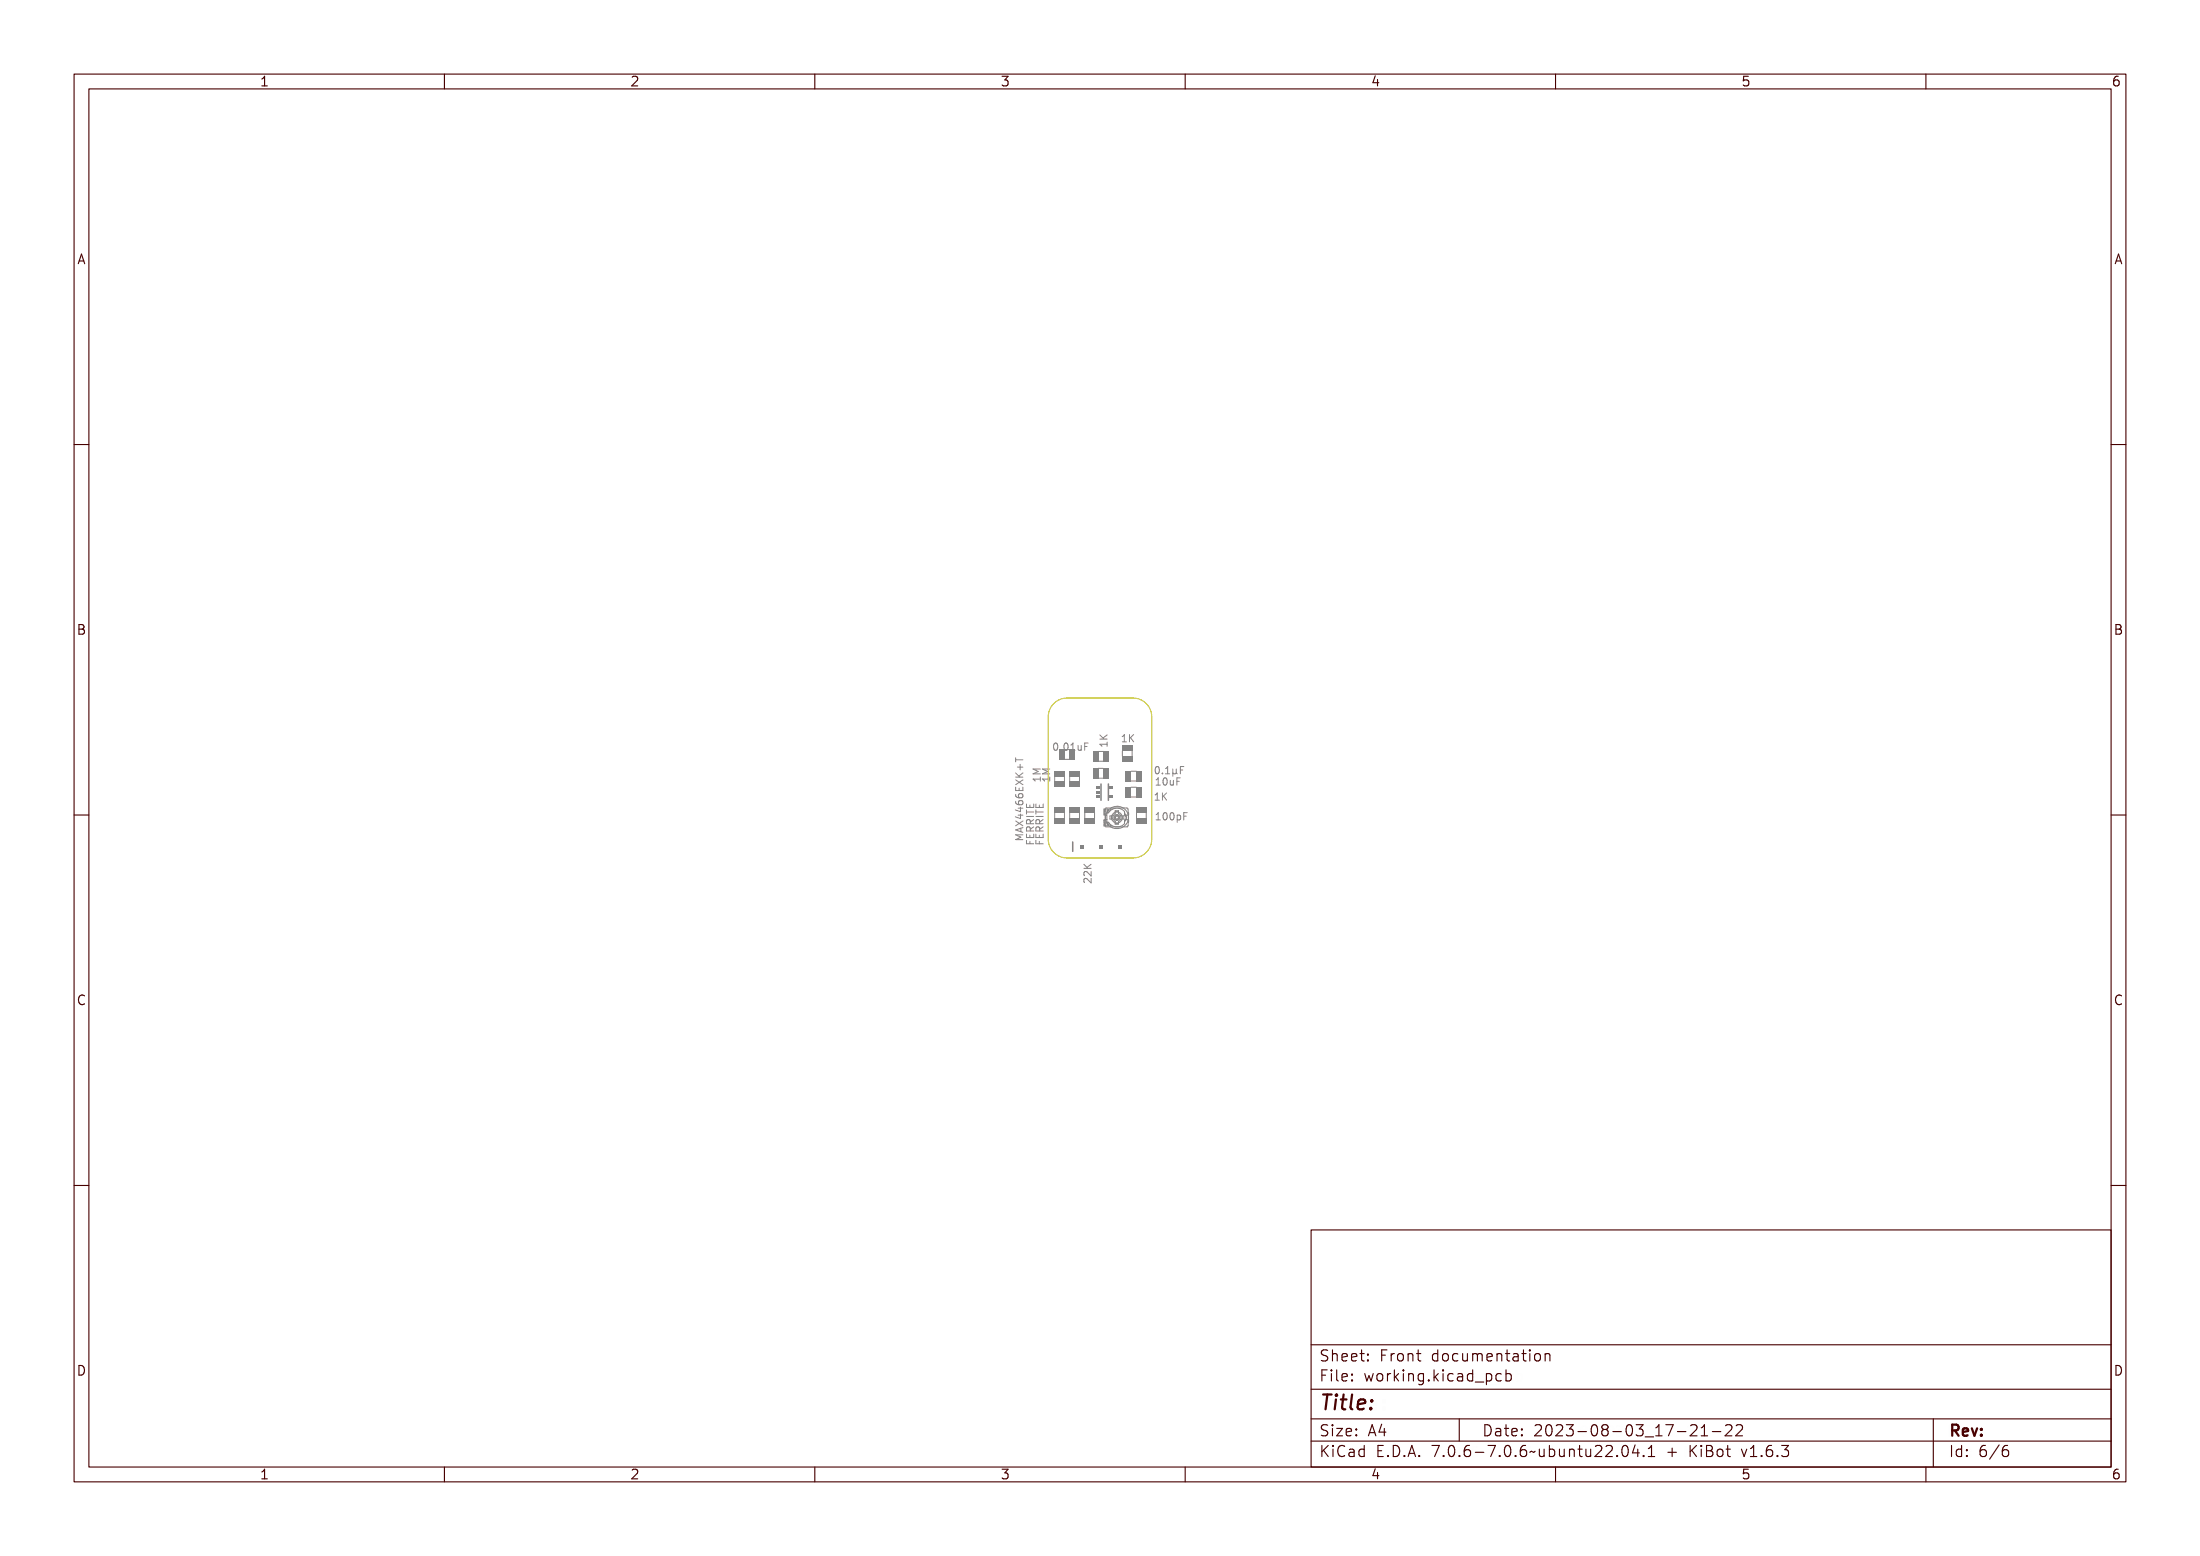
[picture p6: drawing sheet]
<svg xmlns="http://www.w3.org/2000/svg" width="297mm" height="210mm" viewBox="0 0 297 210" stroke-linecap="round" stroke-linejoin="round" font-family="sans-serif">
<g fill="none" stroke="#848484" stroke-width=".14">
<path d="M137.2 110.8h.9v.2h-.8l.5 .1v.1l-.5 .2h.8v.1h-.9v-.2l.5-.1-.5-.2zM137.2 110.3l.9-.3v.2h-.2v.4h.2v.2l-.9-.3zM137.2 109.2l.4 .3 .5-.3v.2l-.4 .2 .4 .3v.1l-.5-.3-.4 .2v-.1l.3-.2-.3-.2zM137.2 108.6h.6v-.1h.1v.1h.2v.2h-.2v.4h-.1l-.6-.4zM137.2 107.8h.6v-.1h.1v.1h.2v.2h-.2v.4h-.1l-.6-.4zM137.2 105.4h.1v.4h.3v-.4h.1v.4h.3v-.4h.1v.6h-.9zM137.2 104.5l.4 .3 .5-.3v.2l-.4 .2 .4 .2v.2l-.5-.3-.4 .2v-.1l.3-.2-.3-.2zM137.2 103.7l.4 .4 .5-.4v.2l-.4 .3 .1 .1h.3v.1h-.9v-.1h.4l-.4-.4zM137.2 102.2h.1v.3h.8v.1h-.8v.3h-.1zM137.2 107h.1a.28 .28 0 0 0 0 .3 .28 .28 0 0 0 .3 .1 .32 .32 0 0 1 .1-.4 .32 .32 0 0 1 .5 .1 .32 .32 0 0 1-.3 .4 .46 .46 0 0 1-.5 .1 .46 .46 0 0 1-.2-.5zM137.2 106.2h.1a.28 .28 0 0 0 0 .4 .28 .28 0 0 0 .3 .1 .32 .32 0 0 1 .1-.5 .32 .32 0 0 1 .5 .2 .32 .32 0 0 1-.3 .4 .46 .46 0 0 1-.5 0 .46 .46 0 0 1-.2-.5zM137.3 110.4l.5-.1v.2z"/>
<path d="M137.3 108.8h.5v.2zM137.3 108h.5v.3zM137.4 103.3h.3v-.3h.1v.3h.3v.1h-.3v.3h-.1v-.3h-.3zM137.8 111.8v.5M138.1 112.7h-1l.7 .3-.7 .3h1M138.1 111.7l-1 .3 1 .3M138.6 113.1h.1v.4h.3v-.4h.1v.4h.5v.2h-1zM138.6 112.3h.1v.5h.3v-.5h.1v.5h.4v-.5h.1v.6h-1zM138.6 110h.1v.2h.8v-.2h.1v.5h-.1v-.2h-.8v.2h-.1zM138.6 109.1h.1v.3h.9v.1h-.9v.3h-.1zM138.6 108.4h.1v.4h.3v-.4h.1v.4h.4v-.4h.1v.6h-1zM138.7 111.6h.3l.1 .1 .5-.3v.2l-.3 .1-.1 .2v.1h.4v.1h-1z"/>
<path d="M138.7 110.9l.3-.1 .1 .2 .5-.3v.1l-.3 .2-.1 .1v.1h.4v.2h-1zM138.8 111.7h.2l.1 .3h-.4zM138.8 111h.2l.1 .2h-.4zM139.9 113.1h.1v.4h.3v-.4h.1v.4h.5v.2h-1zM139.9 112.3h.1v.5h.3v-.5h.1v.5h.4v-.5h.1v.6h-1zM139.9 110h.1v.2h.8v-.2h.1v.5h-.1v-.2h-.8v.2h-.1zM139.9 109.1h.1v.3h.9v.1h-.9v.3h-.1zM139.9 108.4h.1v.4h.3v-.4h.1v.4h.4v-.4h.1v.6h-1zM140 111.6h.3l.1 .1 .5-.3v.2l-.4 .1v.2v.1h.4v.1h-1zM140 110.9l.3-.1 .1 .2 .5-.3v.1l-.4 .3v.1h.4v.2h-1zM140.1 111.7h.2l.1 .3h-.4zM140.1 111h.2l.1 .2h-.4z"/>
<path d="M142.2 100.5a.28 .28 0 0 1 .3-.2 .28 .28 0 0 1 .2 .3v.2a.38 .38 0 0 1-.3 .5 .56 .56 0 0 1-.2-.8zM142.3 100.5l.1-.1a.51 .51 0 0 1 0 .8l-.1-.2zM143.1 101.1h.2v.2h-.2zM143.8 100.5a.28 .28 0 0 1 .3-.2 .28 .28 0 0 1 .2 .3v.2a.38 .38 0 0 1-.3 .5 .56 .56 0 0 1-.2-.8zM143.9 100.5l.1-.1a.51 .51 0 0 1 0 .8l-.2-.2zM144.5 100.4l.4-.1v.9h.2v.1h-.5v-.1h.2v-.7h-.3zM145.3 100.6h.1v.5l.1 .1 .2-.1v-.5h.1v.7h-.1v-.1a.23 .23 0 0 1-.3 .1 .23 .23 0 0 1-.1-.3zM146.1 100.3h.6v.2h-.5v.2h.4v.1h-.4v.5h-.1zM146.4 116.4l.4 .4 .5-.4v.2l-.4 .3 .1 .1h.3v.1h-.9v-.1h.4l-.4-.4zM146.4 118.2a.59 .59 0 0 1 .8 .4v-.5h.1v.6l-.3-.2a.27 .27 0 0 0-.3-.2 .27 .27 0 0 0-.2 .2l.1 .2h-.2v-.1zM146.4 117.4a.6 .6 0 0 1 .8 .4v-.5h.1v.6l-.3-.2a.27 .27 0 0 0-.3-.2 .27 .27 0 0 0-.2 .2l.1 .2h-.2v-.1zM147.3 118.6v.6l-.6-.6"/>
<path d="M155.9 103.6a.28 .28 0 0 1 .3-.1 .28 .28 0 0 1 .2 .3v.2a.38 .38 0 0 1-.3 .5 .56 .56 0 0 1-.2-.9zM156 105.1l.4-.1v.9h.2v.1h-.6v-.1h.2v-.7h-.2zM156 109.8l.4-.1v.9h.2v.1h-.6v-.1h.2v-.7h-.2zM156.1 103.6a.51 .51 0 0 1 0 .8l-.1-.2zM156.8 105.2a.28 .28 0 0 1 .3-.2 .28 .28 0 0 1 .2 .3l.1 .2a.38 .38 0 0 1-.4 .5 .56 .56 0 0 1-.2-.8zM156.8 109.9a.28 .28 0 0 1 .3-.2 .28 .28 0 0 1 .2 .3l.1 .2a.38 .38 0 0 1-.4 .5 .56 .56 0 0 1-.2-.8zM156.8 104.3h.2v.2h-.2zM157 105.2v-.1a.51 .51 0 0 1 0 .8l-.1-.2zM157 109.9v-.1a.51 .51 0 0 1 0 .8l-.1-.2zM157.5 103.6l.3-.1v.9h.2v.1h-.5v-.1h.2v-.8l-.2 .1zM157.6 105.3h.1v.5l.1 .1 .2-.1v-.5h.1v.7h-.1v-.1a.23 .23 0 0 1-.3 .1 .23 .23 0 0 1-.1-.3zM157.6 109.9a.28 .28 0 0 1 .3-.2 .28 .28 0 0 1 .2 .3v.2a.38 .38 0 0 1-.3 .5 .57 .57 0 0 1-.2-.8z"/>
<path d="M157.8 109.9v-.1a.51 .51 0 0 1 0 .8l-.1-.2zM158.2 103.8h.1v.5l.2 .1 .1-.1v-.5h.2v.5l.1 .1-.1 .1-.1-.1-.2 .1-.2-.1v.4h-.1zM158.3 110h.2v.1v-.1a.34 .34 0 0 1 .5 .4 .34 .34 0 0 1-.5 .2v.4h-.2zM158.4 105h.5v.2h-.4v.2h.4v.1h-.4v.5h-.1zM158.5 110.1h.1a.26 .26 0 0 1 .2 .2 .26 .26 0 0 1-.2 .3l-.1-.1zM159 103.5h.6v.1h-.4v.3h.3v.1h-.3v.5h-.2zM159.2 109.7h.5v.2h-.4v.2h.4v.1h-.4v.5h-.1zM159.8 109.7h.5"/>
<circle cx="137.8" cy="106.4" r=".21"/>
<circle cx="137.8" cy="107.2" r=".21"/>
<circle cx="142.4" cy="100.8" r=".09"/>
<circle cx="144" cy="100.8" r=".09"/>
<circle cx="156.1" cy="104" r=".09"/>
<circle cx="157" cy="110.2" r=".09"/>
<circle cx="157" cy="105.5" r=".09"/>
<circle cx="157.8" cy="110.2" r=".09"/>
</g>
<path d="M148.6 105.8v2.2M149.6 105.8v2.2" fill="none" stroke="#848484" stroke-width=".2"/>
<g fill="#848484">
<path d="M149.7 106.1h.5v.3h-.5z" fill-rule="evenodd"/>
<path d="M148 106.1h.5v.3h-.5z" fill-rule="evenodd"/>
<path d="M148 106.8h.5v.3h-.5z" fill-rule="evenodd"/>
<path d="M149.7 107.4h.5v.3h-.5z" fill-rule="evenodd"/>
<path d="M148 107.4h.5v.3h-.5z" fill-rule="evenodd"/>
</g>
<path d="M144.8 113.6v1.3" fill="none" stroke="#848484" stroke-width=".2"/>
<g fill="#848484">
<path d="M145.8 114h.5v.5h-.5z" fill-rule="evenodd"/>
<path d="M148.4 114h.5v.5h-.5z" fill-rule="evenodd"/>
<path d="M150.9 114h.5v.5h-.5z" fill-rule="evenodd"/>
</g>
<path d="M152.7 105.4h.8M152.7 104.1h.7" fill="none" stroke="#848484" stroke-width=".14"/>
<g fill="#848484">
<path d="M153.4 104h.8v1.5h-.8z" fill-rule="evenodd"/>
<path d="M152 104h.7v1.5h-.7z" fill-rule="evenodd"/>
</g>
<path d="M143.7 102.5h.7" fill="none" stroke="#848484" stroke-width=".14"/>
<g fill="#848484">
<path d="M144.4 101.1h.7v1.5h-.7z" fill-rule="evenodd"/>
<path d="M143 101.1h.7v1.5h-.7z" fill-rule="evenodd"/>
</g>
<path d="M152.7 107.6h.8M152.7 106.2h.7" fill="none" stroke="#848484" stroke-width=".14"/>
<g fill="#848484">
<path d="M153.4 106.2h.8v1.4h-.8z" fill-rule="evenodd"/>
<path d="M152 106.2h.7v1.4h-.7z" fill-rule="evenodd"/>
</g>
<path d="M142.4 104.8v.7M143.7 104.8v.7" fill="none" stroke="#848484" stroke-width=".14"/>
<g fill="#848484">
<path d="M142.3 104h1.5v.8h-1.5z" fill-rule="evenodd"/>
<path d="M142.3 105.5h1.5v.7h-1.5z" fill-rule="evenodd"/>
</g>
<path d="M144.4 109.7v.8M145.7 109.7v.7" fill="none" stroke="#848484" stroke-width=".14"/>
<g fill="#848484">
<path d="M144.3 110.4h1.5v.8h-1.5z" fill-rule="evenodd"/>
<path d="M144.3 109h1.5v.7h-1.5z" fill-rule="evenodd"/>
</g>
<path d="M151.5 101.3v.8M152.8 101.3v.8" fill="none" stroke="#848484" stroke-width=".14"/>
<g fill="#848484">
<path d="M151.5 100.6h1.4v.8h-1.4z" fill-rule="evenodd"/>
<path d="M151.5 102.1h1.4v.7h-1.4z" fill-rule="evenodd"/>
</g>
<path d="M148.2 105h.8M148.2 103.7h.8" fill="none" stroke="#848484" stroke-width=".14"/>
<g fill="#848484">
<path d="M149 103.6h.7v1.5h-.7z" fill-rule="evenodd"/>
<path d="M147.5 103.6h.8v1.5h-.8z" fill-rule="evenodd"/>
</g>
<path d="M142.4 109.7v.8M143.7 109.7v.8" fill="none" stroke="#848484" stroke-width=".14"/>
<g fill="#848484">
<path d="M142.3 109h1.5v.7h-1.5z" fill-rule="evenodd"/>
<path d="M142.3 110.4h1.5v.8h-1.5z" fill-rule="evenodd"/>
</g>
<g fill="none" stroke="#848484" stroke-width=".14">
<path d="M144.4 104.8v.7M145.7 104.8v.7M149 110.8h.2M149 111.3h.2M149.1 109.3h.1M149.1 109.8h.1M149.1 109.9h.1M149.1 111h.1M149.1 109.3v.3M149.1 111v.3M149.2 110h-.2v-.8h.3v-.2h2.9l.1 .2v.8M149.2 109.8v.2"/>
<path d="M149.2 110.7v.1h-.2M149.2 110.7h-.2v.8h.2M149.2 110v.7M149.2 109.2v.4h-.2M149.2 111v.5M149.4 109.7h.2a1.38 1.38 0 0 1 2.2-.2v.5a.36 .36 0 0 1 .2 .3 .36 .36 0 0 1-.2 .4v.5a1.38 1.38 0 0 1-2.2-.2h-.2zM149.4 110.6l-.2 .1v.7l.1 .1h.3l-.1-.3v-.2M149.5 109.4h.2v.2M149.5 109.6v-.2l.1-.2h-.3l-.1 .1v.7h.2M149.5 111v.2l.2-.2M149.7 109.6l-.2-.1v.2M149.7 111.1v.1h-.2"/>
<path d="M149.9 111.3v.2h.3M150.2 109.2h-.3v.2M150.3 110.1h-.5v.4h.5M150.5 109.4h.5v.4a.57 .57 0 0 1 .4 .5 .57 .57 0 0 1-.4 .6v.3h-.5v-.3a.57 .57 0 0 1-.3-.6 .57 .57 0 0 1 .3-.5zM150.6 109.5h.4M150.6 111.2h.4M151.3 110.1h.4v.4h-.4M151.8 109.7v.1M151.8 110.8l.2-.2-.2 .3M151.8 109.7l.2 .4-.2-.2M152.3 110.6v.9l-.1 .1h-2.9l-.1-.1M152.3 109.7l.1 .3h-.3v.6h.3l-.1 .4"/>
<circle cx="150.8" cy="110.3" r=".31"/>
<circle cx="150.8" cy="110.3" r=".74"/>
<circle cx="150.8" cy="110.3" r=".4"/>
<circle cx="150.8" cy="110.3" r=".2"/>
<circle cx="150.8" cy="110.3" r="1.54"/>
</g>
<g fill="#848484">
<path d="M144.3 105.5h1.5v.7h-1.5z" fill-rule="evenodd"/>
<path d="M144.3 104h1.5v.8h-1.5z" fill-rule="evenodd"/>
</g>
<path d="M146.4 109.7v.8M147.8 109.7v.8" fill="none" stroke="#848484" stroke-width=".14"/>
<g fill="#848484">
<path d="M146.4 109h1.4v.7h-1.4z" fill-rule="evenodd"/>
<path d="M146.4 110.4h1.4v.8h-1.4z" fill-rule="evenodd"/>
</g>
<path d="M148.2 101.4h.8M148.3 102.7h.7" fill="none" stroke="#848484" stroke-width=".14"/>
<g fill="#848484">
<path d="M147.5 101.4h.8v1.4h-.8z" fill-rule="evenodd"/>
<path d="M149 101.4h.7v1.4h-.7z" fill-rule="evenodd"/>
</g>
<path d="M153.4 109.7v.8M154.7 109.7v.7" fill="none" stroke="#848484" stroke-width=".14"/>
<g fill="#848484">
<path d="M153.4 110.4h1.4v.8h-1.4z" fill-rule="evenodd"/>
<path d="M153.4 109h1.4v.7h-1.4z" fill-rule="evenodd"/>
</g>
<path d="M142.5 94.8l1-.5 .6-.1h8.8a2.54 2.54 0 0 1 2.6 2.5v16.6a2.54 2.54 0 0 1-2.6 2.5h-8.8a2.54 2.54 0 0 1-2.6-2.5v-16.6a2.54 2.54 0 0 1 1-1.9z" fill="none" stroke="#c2c200" stroke-width=".14"/>
<g fill="none" stroke="#480000" stroke-width=".15">
<path d="M10 10h277v190h-277zM12 12h273v186h-273zM60 10v2M110 10v2M160 10v2M210 10v2M260 10v2M10 60h2M285 60h2M10 110h2M285 110h2M10 160h2"/>
<path d="M285 160h2M177 166h108v32h-108zM60 198v2M110 198v2M160 198v2M177 181.5h108M177 187.5h108M177 191.5h108M177 194.5h108M178.1 195.2h.2v.6l.6-.6h.3l-.6 .6 .6 .8h-.2l-.5-.7-.2 .2v.5h-.2zM178.2 185h.9v.2h-.7v.4h.6v.2h-.6v.7h-.2zM178.3 182.4l.5-.1h.2v.2a.34 .34 0 0 0-.4-.1 .34 .34 0 0 0-.2 .4 .62 .62 0 0 1 .6 .7 .71 .71 0 0 1-.8 .2v-.2a.4 .4 0 0 0 .4 .1 .4 .4 0 0 0 .3-.3l-.4-.2a.4 .4 0 0 1-.3-.3 .4 .4 0 0 1 .1-.4z"/>
<path d="M178.3 192.5l.5-.1h.2v.2a.34 .34 0 0 0-.4-.1 .34 .34 0 0 0-.2 .4 .62 .62 0 0 1 .6 .7 .71 .71 0 0 1-.8 .2v-.2a.4 .4 0 0 0 .4 .1 .4 .4 0 0 0 .3-.3l-.4-.2a.4 .4 0 0 1-.3-.3 .4 .4 0 0 1 .1-.4zM179.4 182.2h.2v.6a.35 .35 0 0 1 .4-.1 .35 .35 0 0 1 .2 .4v.6h-.2v-.8l-.2-.1a.28 .28 0 0 0-.2 .3v.6h-.2zM179.5 185.4h.4v.9h.4v.2h-.9v-.2h.3v-.8h-.2zM179.5 192.8h.4v.9h.4v.1h-.9v-.1h.3v-.8h-.2zM179.5 195.6h.4v.9h.4v.1h-.9v-.1h.3v-.8h-.2zM179.7 184.9h.2v.3h-.2zM179.7 192.3h.2v.3h-.2zM179.7 195.1h.2v.3h-.2zM180.6 184.9h.4v1.3l.1 .1h.3v.2a.4 .4 0 0 1-.5-.4v-1h-.3zM180.6 192.8h.8v.1l-.6 .8h.6v.1h-.8v-.1l.6-.8h-.6zM180.7 182.8a.49 .49 0 0 1 .6-.1 .49 .49 0 0 1 .2 .5h-.8a.42 .42 0 0 0 .3 .4 .42 .42 0 0 0 .4-.1v.2a.6 .6 0 0 1-.8-.1 .6 .6 0 0 1 .1-.8zM180.7 195.4l.3-.2h.2h.3v.2a.43 .43 0 0 0-.6 0 .43 .43 0 0 0-.2 .5 .43 .43 0 0 0 .2 .5 .43 .43 0 0 0 .6 0v.2a.62 .62 0 0 1-.7 0 .62 .62 0 0 1-.3-.7z"/>
<path d="M180.8 182.9l.2-.1a.27 .27 0 0 1 .3 .3h-.6zM181.8 195.6a.5 .5 0 0 1 .6-.1 .5 .5 0 0 1 .2 .5v.6h-.1v-.1a.38 .38 0 0 1-.5 .2 .38 .38 0 0 1-.2-.5 .38 .38 0 0 1 .4-.2h.3a.35 .35 0 0 0-.3-.4 .35 .35 0 0 0-.4 .2zM181.9 182.8a.49 .49 0 0 1 .6-.1 .49 .49 0 0 1 .2 .5h-.8a.42 .42 0 0 0 .3 .4 .42 .42 0 0 0 .5-.1v.2a.6 .6 0 0 1-.9-.1 .6 .6 0 0 1 .1-.8zM181.9 185.5a.49 .49 0 0 1 .6-.1 .49 .49 0 0 1 .2 .5h-.8a.42 .42 0 0 0 .3 .4 .42 .42 0 0 0 .5-.1v.2a.6 .6 0 0 1-.9-.1 .6 .6 0 0 1 .1-.8zM181.9 192.9a.49 .49 0 0 1 .6-.1 .49 .49 0 0 1 .2 .5h-.8a.42 .42 0 0 0 .3 .4 .42 .42 0 0 0 .5-.1v.2a.6 .6 0 0 1-.9-.1 .6 .6 0 0 1 .1-.8zM182 196.2l.5-.1a.31 .31 0 0 1-.2 .4 .31 .31 0 0 1-.4-.1zM182 182.9l.2-.1a.27 .27 0 0 1 .3 .3h-.6zM182 185.6l.2-.1a.27 .27 0 0 1 .3 .3h-.6zM182 193l.2-.1a.27 .27 0 0 1 .3 .3h-.6zM183 195.7l.4-.2 .2 .2v-.6h.2v1.5h-.2v-.1a.42 .42 0 0 1-.5 .1 .42 .42 0 0 1-.2-.5zM183.2 195.8a.23 .23 0 0 1 .4 0v.3a.33 .33 0 0 1-.2 .4 .48 .48 0 0 1-.2-.7zM183.2 182.3h.2v.4h.4v.1h-.4v.7l.1 .1h.3v.1a.41 .41 0 0 1-.6-.3v-.6h-.3v-.1h.3z"/>
<path d="M183.3 185.4h.2v.3h-.2zM183.3 186.2h.2v.3h-.2zM183.3 192.8h.2v.3h-.2zM183.3 193.6h.2v.2h-.2zM184.5 182.7h.2v.3h-.2zM184.5 183.5h.2v.2h-.2zM185.2 185.4h.2l.2 .8 .1-.5h.2l.2 .5 .1-.8h.2l-.2 1.1h-.2l-.2-.7-.2 .7h-.1zM185.4 195.2h.9v.2h-.7v.4h.6v.2h-.6v.5h.7v.1h-.9zM185.7 192.4h.2l.5 1.4h-.2l-.1-.3h-.5l-.1 .3h-.2zM185.8 192.6l.2 .7h-.4zM186.6 182.3h.9v.2h-.7v.4h.6v.2h-.6v.6h-.2zM186.7 185.5a.56 .56 0 0 1 .8 .2 .56 .56 0 0 1-.3 .7 .57 .57 0 0 1-.6-.2 .57 .57 0 0 1 .1-.7z"/>
<path d="M186.8 185.6a.26 .26 0 0 1 .3-.1 .26 .26 0 0 1 .2 .2v.2a.33 .33 0 0 1-.3 .4l-.2-.2zM186.9 196.4h.2v.2h-.2zM187.1 192.4h.2v.9h.2v.2h-.2v.3h-.2v-.3h-.6v-.2zM187.1 192.6v.7h-.4zM187.8 195.2a.76 .76 0 0 1 .9 .7 .76 .76 0 0 1-.9 .7zM188 195.4h.3a.73 .73 0 0 1 0 1.1h-.3zM188 182.7h.2v.2a.41 .41 0 0 1 .6-.2v.2a.37 .37 0 0 0-.5-.1 .37 .37 0 0 0-.1 .4v.5h-.2zM188 185.4h.2v.2a.41 .41 0 0 1 .6-.2v.2a.37 .37 0 0 0-.5-.1 .37 .37 0 0 0-.1 .4v.6h-.2zM189.1 184.9h.1v.9l.5-.4h.2l-.4 .4 .5 .7h-.2l-.4-.6-.2 .1v.5h-.1zM189.1 182.8a.56 .56 0 0 1 .8 .2 .56 .56 0 0 1-.3 .7 .57 .57 0 0 1-.6-.2 .57 .57 0 0 1 .1-.7zM189.2 182.9a.26 .26 0 0 1 .3-.1 .26 .26 0 0 1 .2 .2v.2a.33 .33 0 0 1-.3 .4l-.2-.2zM189.3 196.4h.3v.2h-.3z"/>
<path d="M190.2 182.7h.2v.1a.35 .35 0 0 1 .4-.1 .35 .35 0 0 1 .3 .4v.6h-.2v-.8l-.2-.1a.28 .28 0 0 0-.3 .3v.6h-.2zM190.3 185.4h.4v.9h.4v.2h-.9v-.2h.4v-.8h-.3zM190.5 195.2h.3l.4 1.4h-.2l-.1-.3h-.5l-.1 .3h-.2zM190.6 184.9h.1v.3h-.1zM190.6 195.4l.2 .7h-.4zM191.4 185.4h.2v.1a.35 .35 0 0 1 .4-.1 .35 .35 0 0 1 .3 .4v.7h-.2v-.9l-.2-.1a.28 .28 0 0 0-.3 .3v.7h-.2zM191.7 182.3h.1v.4h.4v.1h-.4v.7l.1 .1h.3v.1a.41 .41 0 0 1-.5-.3v-.6h-.3v-.1h.3zM191.7 196.4h.3v.2h-.3zM192.7 185.5l.3-.2 .3 .2v-.1h.2v1a.53 .53 0 0 1-.8 .4v-.2a.36 .36 0 0 0 .4 .1 .36 .36 0 0 0 .2-.4l-.2 .1a.51 .51 0 0 1-.5-.2 .51 .51 0 0 1 0-.5zM192.8 185.6a.25 .25 0 0 1 .3-.1 .25 .25 0 0 1 .2 .2v.2a.32 .32 0 0 1-.3 .4 .47 .47 0 0 1-.2-.7zM193.8 195.2h.9l-.5 1.4h-.2l.5-1.2h-.7zM193.9 182.8l.3-.2 .3 .2v-.6h.2v1.5h-.2v-.1a.42 .42 0 0 1-.6 .1 .42 .42 0 0 1-.1-.5z"/>
<path d="M194.1 182.8a.42 .42 0 0 1 .4 .4 .42 .42 0 0 1-.3 .4 .48 .48 0 0 1-.1-.8zM194.1 186.2h.3v.3h-.3zM195.1 184.9h.2v.9l.4-.4h.3l-.5 .4 .5 .7h-.2l-.4-.6-.1 .1v.5h-.2zM195.1 182.8a.56 .56 0 0 1 .8 .2 .56 .56 0 0 1-.3 .7 .57 .57 0 0 1-.6-.2 .57 .57 0 0 1 .1-.7zM195.2 182.9a.26 .26 0 0 1 .3-.1 .26 .26 0 0 1 .2 .2v.2a.33 .33 0 0 1-.3 .4l-.2-.2zM195.3 196.4h.3v.2h-.3zM196.3 185.4h.5v.9h.3v.2h-.9v-.2h.4v-.8h-.3zM196.3 195.4a.45 .45 0 0 1 .5-.2 .45 .45 0 0 1 .3 .5v.5a.46 .46 0 0 1-.5 .5 .46 .46 0 0 1-.4-.5zM196.4 182.8l.5-.2 .2 .1v.2a.4 .4 0 0 0-.6 0 .4 .4 0 0 0 0 .6 .4 .4 0 0 0 .6 0v.2a.58 .58 0 0 1-.8-.1 .58 .58 0 0 1 .1-.8zM196.5 195.4a.39 .39 0 0 1 .4 .5v.2a.29 .29 0 0 1-.3 .4 .29 .29 0 0 1-.2-.4v-.5zM196.6 184.9h.2v.3h-.2zM197 191.5v3"/>
<path d="M197.4 182.7h.2v.8l.2 .1a.28 .28 0 0 0 .3-.3v-.6h.2v1h-.2v-.1a.35 .35 0 0 1-.4 .2 .35 .35 0 0 1-.3-.5zM197.6 185.5l.5-.2 .2 .1v.2a.4 .4 0 0 0-.6 0 .4 .4 0 0 0 0 .6 .4 .4 0 0 0 .6 0v.2a.58 .58 0 0 1-.8-.1 .58 .58 0 0 1 .1-.8zM197.7 196.4h.3v.2h-.3zM198.6 182.7h.1a.21 .21 0 0 1 .2-.1 .21 .21 0 0 1 .2 .2l.2-.2 .1 .1a1.27 1.27 0 0 1 .2 1h-.2v-.8l-.1-.1-.2 .1v.8h-.1v-.8l-.2-.1-.1 .1v.8h-.1zM198.7 185.4a.5 .5 0 0 1 .5-.1 .5 .5 0 0 1 .3 .5v.7h-.2v-.2a.38 .38 0 0 1-.5 .2 .38 .38 0 0 1-.2-.5 .38 .38 0 0 1 .5-.2h.2a.35 .35 0 0 0-.3-.4 .35 .35 0 0 0-.3 .2zM198.7 195.4l.3-.2h.2h.2v.2a.43 .43 0 0 0-.5 0 .43 .43 0 0 0-.1 .5 .44 .44 0 0 1 .6-.1 .44 .44 0 0 1 .1 .6 .47 .47 0 0 1-.6 .3 .47 .47 0 0 1-.3-.5v-.5zM198.8 186l.5-.1a.31 .31 0 0 1-.1 .4 .31 .31 0 0 1-.4-.1zM198.9 195.9a.3 .3 0 0 1 .4 .3 .3 .3 0 0 1-.4 .2l-.1-.2zM199.9 185.5l.3-.2 .3 .2v-.6h.2v1.6h-.2v-.2a.42 .42 0 0 1-.5 .1 .42 .42 0 0 1-.2-.5zM199.9 182.8a.49 .49 0 0 1 .6-.1 .49 .49 0 0 1 .2 .5h-.7a.42 .42 0 0 0 .2 .4 .42 .42 0 0 0 .5-.1v.2a.6 .6 0 0 1-.8-.1 .6 .6 0 0 1 0-.8zM200 196h.5v.2h-.5zM200 185.6a.23 .23 0 0 1 .4 0l.1 .3a.33 .33 0 0 1-.3 .4 .48 .48 0 0 1-.2-.7z"/>
<path d="M200.1 182.9l.2-.1a.27 .27 0 0 1 .3 .3h-.6zM200.1 192.4a.76 .76 0 0 1 1 .7 .76 .76 0 0 1-1 .7zM200.3 192.6h.3a.73 .73 0 0 1 0 1.1h-.3zM200.9 186.8h1.2v.1h-1.2zM201 195.2h.9l-.5 1.4h-.2l.5-1.2h-.7zM201.1 182.7h.1v.1a.35 .35 0 0 1 .5-.1 .35 .35 0 0 1 .2 .4v.6h-.2v-.8l-.2-.1a.28 .28 0 0 0-.3 .3v.6h-.1zM201.4 192.8a.5 .5 0 0 1 .6-.1 .5 .5 0 0 1 .2 .5v.6h-.1v-.1a.38 .38 0 0 1-.5 .2 .38 .38 0 0 1-.2-.5 .38 .38 0 0 1 .4-.2h.3a.35 .35 0 0 0-.3-.4 .35 .35 0 0 0-.4 .2zM201.6 193.4l.5-.1a.31 .31 0 0 1-.2 .4 .31 .31 0 0 1-.4-.1zM202.2 185.4h.2v.1a.42 .42 0 0 1 .6-.1 .42 .42 0 0 1 .1 .5 .42 .42 0 0 1-.1 .5 .42 .42 0 0 1-.6-.1v.6h-.2zM202.5 182.3h.2v.4h.4v.1h-.4v.7l.1 .1h.3v.1a.41 .41 0 0 1-.6-.3v-.6h-.3v-.1h.3zM202.5 185.6a.24 .24 0 0 1 .3-.1 .24 .24 0 0 1 .1 .2l.1 .2a.32 .32 0 0 1-.3 .4 .48 .48 0 0 1-.2-.7zM202.5 196.4h.3v.2h-.3z"/>
<path d="M202.8 192.4h.2v.4h.4v.1h-.4v.7l.1 .1h.3v.1a.41 .41 0 0 1-.6-.3v-.6h-.3v-.1h.3zM203.5 182.7a.5 .5 0 0 1 .5-.1 .5 .5 0 0 1 .3 .5v.6h-.2v-.1a.38 .38 0 0 1-.5 .2 .38 .38 0 0 1-.2-.5 .38 .38 0 0 1 .5-.2h.2a.35 .35 0 0 0-.2-.4 .35 .35 0 0 0-.4 .2zM203.5 195.4a.45 .45 0 0 1 .6-.2 .45 .45 0 0 1 .2 .5v.5a.46 .46 0 0 1-.4 .5 .46 .46 0 0 1-.5-.5zM203.6 185.5l.5-.2 .2 .1v.2a.4 .4 0 0 0-.5 0 .4 .4 0 0 0 0 .6 .4 .4 0 0 0 .5 0v.2a.58 .58 0 0 1-.8-.1 .58 .58 0 0 1 .1-.8zM203.7 183.3l.4-.1a.31 .31 0 0 1-.1 .4 .31 .31 0 0 1-.4-.1zM203.7 195.4a.39 .39 0 0 1 .4 .5v.2a.29 .29 0 0 1-.2 .4 .29 .29 0 0 1-.3-.4v-.5zM203.9 192.9a.49 .49 0 0 1 .6-.1 .49 .49 0 0 1 .2 .5h-.8a.42 .42 0 0 0 .3 .4 .42 .42 0 0 0 .5-.1v.2a.6 .6 0 0 1-.9-.1 .6 .6 0 0 1 .1-.8zM204 193l.2-.1a.27 .27 0 0 1 .3 .3h-.6zM204.7 184.9h.1v.6a.41 .41 0 0 1 .6-.1 .41 .41 0 0 1 .2 .5 .42 .42 0 0 1-.2 .5 .42 .42 0 0 1-.6-.1v.2h-.1zM204.9 182.3h.2v.4h.4v.1h-.4v.7l.1 .1h.3v.1a.41 .41 0 0 1-.6-.3v-.6h-.3v-.1h.3zM204.9 185.6a.24 .24 0 0 1 .3-.1 .24 .24 0 0 1 .2 .2v.2a.32 .32 0 0 1-.3 .4 .48 .48 0 0 1-.2-.7zM204.9 196.4h.3v.2h-.3z"/>
<path d="M205.3 192.8h.2v.3h-.2zM205.3 193.6h.2v.2h-.2zM205.9 182.7h.5v.9h.3v.1h-.9v-.1h.4v-.8h-.3zM205.9 195.4l.3-.2h.2h.2v.2a.43 .43 0 0 0-.5 0 .43 .43 0 0 0-.1 .5 .44 .44 0 0 1 .6-.1 .44 .44 0 0 1 .1 .6 .47 .47 0 0 1-.5 .3 .47 .47 0 0 1-.4-.5v-.5zM206.1 195.9a.3 .3 0 0 1 .5 .3 .3 .3 0 0 1-.5 .2l-.1-.2zM206.2 182.2h.2v.3h-.2zM207 196l.3-.1 .5 .1 .2-.1a.32 .32 0 0 1-.5 .2h-.3l-.2 .1zM207.1 182.8a.56 .56 0 0 1 .8 .2 .56 .56 0 0 1-.2 .7 .57 .57 0 0 1-.7-.2 .57 .57 0 0 1 .1-.7zM207.3 182.9a.26 .26 0 0 1 .2-.1 .26 .26 0 0 1 .2 .2l.1 .2a.33 .33 0 0 1-.3 .4l-.3-.2zM207.4 192.5a.5 .5 0 0 1 .7 0 .5 .5 0 0 1-.1 .7l-.4 .5h.7v.1h-.9v-.1l.2-.3a.72 .72 0 0 0 .4-.8l-.3-.1-.3 .2zM208.3 182.7h.1v.1a.35 .35 0 0 1 .5-.1 .35 .35 0 0 1 .2 .4v.6h-.2v-.8l-.2-.1a.28 .28 0 0 0-.3 .3v.6h-.1zM208.3 195.6h.1l.1 .8 .2 .1a.28 .28 0 0 0 .2-.3v-.6h.2v1h-.2v-.1a.35 .35 0 0 1-.4 .2 .35 .35 0 0 1-.2-.5z"/>
<path d="M208.7 192.6a.45 .45 0 0 1 .5-.2 .45 .45 0 0 1 .3 .5v.5a.46 .46 0 0 1-.5 .5 .46 .46 0 0 1-.4-.5zM208.9 192.6a.39 .39 0 0 1 .4 .5v.2a.29 .29 0 0 1-.3 .4 .29 .29 0 0 1-.2-.4v-.5zM209.5 195.1h.2v.6a.41 .41 0 0 1 .5-.1 .41 .41 0 0 1 .2 .5 .42 .42 0 0 1-.2 .5 .42 .42 0 0 1-.5-.1v.1h-.2zM209.7 195.8a.24 .24 0 0 1 .3-.1 .24 .24 0 0 1 .2 .2v.2a.32 .32 0 0 1-.3 .4 .48 .48 0 0 1-.2-.7zM209.8 192.5a.5 .5 0 0 1 .7 0 .5 .5 0 0 1-.1 .7l-.4 .5h.7v.1h-.9v-.1l.2-.3a.72 .72 0 0 0 .4-.8l-.3-.1-.3 .2zM210 198v2M210.7 195.6h.2v.8l.2 .1a.28 .28 0 0 0 .2-.3v-.6h.2v1h-.2v-.1a.35 .35 0 0 1-.4 .2 .35 .35 0 0 1-.2-.5zM211 192.4a.49 .49 0 0 1 .6 0 .49 .49 0 0 1 .2 .6l-.2 .1a.45 .45 0 0 1 .2 .6 .45 .45 0 0 1-.6 .2l-.2-.1v-.2a.37 .37 0 0 0 .5 .1 .37 .37 0 0 0 .1-.5h-.4v-.2a.28 .28 0 0 0 .4-.1 .28 .28 0 0 0 0-.3 .28 .28 0 0 0-.4 0h-.2zM211.9 195.6h.2v.1a.35 .35 0 0 1 .4-.1 .35 .35 0 0 1 .2 .4v.6h-.2v-.8l-.2-.1a.28 .28 0 0 0-.2 .3v.6h-.2zM212.4 193.2h.5v.2h-.5zM213.3 195.2h.2v.4h.4v.1h-.4v.7l.1 .1h.3v.1a.41 .41 0 0 1-.6-.3v-.6h-.3v-.1h.3zM213.5 192.6a.45 .45 0 0 1 .5-.2 .45 .45 0 0 1 .3 .5v.5a.46 .46 0 0 1-.5 .5 .46 .46 0 0 1-.4-.5z"/>
<path d="M213.7 192.6a.39 .39 0 0 1 .4 .5v.2a.29 .29 0 0 1-.3 .4 .29 .29 0 0 1-.2-.4v-.5zM214.3 195.6h.2v.8l.2 .1a.28 .28 0 0 0 .2-.3v-.6h.2v1h-.2v-.1a.35 .35 0 0 1-.4 .2 .35 .35 0 0 1-.2-.5zM214.7 192.5a.41 .41 0 0 1 .6-.1 .41 .41 0 0 1 0 .6l-.1 .1a.43 .43 0 0 1 .3 .6 .43 .43 0 0 1-.7 .2 .41 .41 0 0 1-.2-.4 .41 .41 0 0 1 .3-.4l-.3-.2zM215.5 195.3a.5 .5 0 0 1 .7 0 .5 .5 0 0 1-.1 .7l-.4 .5h.6v.1h-.9v-.1l.3-.3a.72 .72 0 0 0 .3-.8l-.2-.1-.3 .2zM216 193.2h.5v.2h-.5zM216.7 195.3a.5 .5 0 0 1 .7 0 .5 .5 0 0 1-.1 .7l-.4 .5h.6v.1h-.9v-.1l.3-.3a.72 .72 0 0 0 .3-.8l-.2-.1-.3 .2zM217.1 192.6a.45 .45 0 0 1 .5-.2 .45 .45 0 0 1 .3 .5v.5a.46 .46 0 0 1-.5 .5 .46 .46 0 0 1-.4-.5zM217.3 192.6a.39 .39 0 0 1 .4 .5v.2a.29 .29 0 0 1-.3 .4 .29 .29 0 0 1-.2-.4v-.5zM218.2 196.4h.2v.2h-.2zM218.2 192.4a.49 .49 0 0 1 .6 0 .49 .49 0 0 1 .2 .6l-.2 .1a.45 .45 0 0 1 .2 .6 .45 .45 0 0 1-.6 .2l-.2-.1v-.2a.37 .37 0 0 0 .5 .1 .37 .37 0 0 0 .1-.5h-.4v-.2a.28 .28 0 0 0 .4-.1 .28 .28 0 0 0 0-.3 .28 .28 0 0 0-.4 0h-.2zM219.2 195.4a.45 .45 0 0 1 .5-.2 .45 .45 0 0 1 .3 .5v.5a.46 .46 0 0 1-.5 .5 .46 .46 0 0 1-.4-.5zM219.2 194.2h1.3v.1h-1.3z"/>
<path d="M219.4 195.4a.39 .39 0 0 1 .4 .5v.2a.29 .29 0 0 1-.3 .4 .29 .29 0 0 1-.3-.4l.1-.5zM220.7 192.5l.5-.1v1.3h.3v.1h-.8v-.1h.3v-1.1h-.3zM220.8 195.2h.2v.9h.2v.2h-.2v.3h-.2v-.3h-.6v-.2zM220.8 195.4v.7h-.4zM221.8 196.4h.2v.2h-.2zM221.8 192.4h.9l-.5 1.4h-.2l.5-1.2h-.7zM222.8 195.3l.5-.1v1.3h.3v.1h-.8v-.1h.3v-1.1h-.3zM223.2 193.2h.5v.2h-.5zM224.2 192.5a.5 .5 0 0 1 .8 0 .5 .5 0 0 1-.2 .7l-.4 .5h.7v.1h-.9v-.1l.2-.3a.72 .72 0 0 0 .4-.8l-.3-.1-.3 .2zM225.4 195.5h.2v.4h.4v.2h-.4v.4h-.2v-.4h-.4v-.2h.4zM225.5 192.5l.5-.1v1.3h.3v.1h-.8v-.1h.3v-1.1h-.3zM226.8 193.2h.5v.2h-.5z"/>
<path d="M227.5 195.2h.2v.6l.6-.6h.2l-.6 .6 .6 .8h-.2l-.5-.7-.1 .2v.5h-.2zM227.8 192.5a.5 .5 0 0 1 .8 0 .5 .5 0 0 1-.2 .7l-.4 .5h.7v.1h-.9v-.1l.2-.3a.72 .72 0 0 0 .4-.8l-.3-.1-.3 .2zM228.8 195.6h.4v.9h.4v.1h-.9v-.1h.4v-.8h-.3zM229 192.5a.5 .5 0 0 1 .8 0 .5 .5 0 0 1-.2 .7l-.4 .5h.7v.1h-.9v-.1l.2-.3a.72 .72 0 0 0 .4-.8l-.3-.1-.3 .2zM229.1 195.1h.1v.3h-.1zM229.9 195.2h.4a.35 .35 0 0 1 .5 .2 .35 .35 0 0 1-.3 .5 .41 .41 0 0 1 .3 .5 .41 .41 0 0 1-.5 .2h-.4zM230.1 196h.2a.27 .27 0 0 1 .3 .2 .27 .27 0 0 1-.3 .3h-.2zM230.1 195.4h.2a.23 .23 0 0 1 .3 .2 .23 .23 0 0 1-.3 .2h-.2zM231.2 193.2h1.1M231.2 195.7a.56 .56 0 0 1 .8 .2 .56 .56 0 0 1-.3 .7 .57 .57 0 0 1-.6-.2 .57 .57 0 0 1 .1-.7zM231.3 195.8a.26 .26 0 0 1 .3-.1 .26 .26 0 0 1 .2 .2v.2a.33 .33 0 0 1-.3 .4l-.2-.2zM232.6 195.2h.1v.4h.4v.1h-.4l.1 .7v.1h.3v.1a.41 .41 0 0 1-.5-.3v-.6h-.3v-.1h.3z"/>
<path d="M233 192.4l.2-.1 .5 .1a.41 .41 0 0 1 0 .5l-.8 .9h.9M234.4 192.4l.2-.1 .5 .1a.41 .41 0 0 1 .1 .5l-.9 .9h.9M234.6 195.6h.2l.3 .9 .4-.9h.2l-.4 1h-.3zM236 195.3l.5-.1v1.3h.3v.1h-.8v-.1h.3v-1.1h-.3zM237.4 196.4h.3v.2h-.3zM238.4 195.4l.3-.2h.2h.2v.2a.43 .43 0 0 0-.5 0 .43 .43 0 0 0-.1 .5 .44 .44 0 0 1 .6-.1 .44 .44 0 0 1 .1 .6 .47 .47 0 0 1-.5 .3 .47 .47 0 0 1-.4-.5v-.5zM238.6 195.9a.3 .3 0 0 1 .4 .3 .3 .3 0 0 1-.4 .2l-.1-.2zM239.8 196.4h.3v.2h-.3zM240.7 195.2a.49 .49 0 0 1 .6 0 .49 .49 0 0 1 .2 .6l-.2 .1a.45 .45 0 0 1 .2 .6 .45 .45 0 0 1-.6 .2l-.2-.1v-.2a.37 .37 0 0 0 .5 .1 .37 .37 0 0 0 .1-.5l-.4-.1v-.1a.28 .28 0 0 0 .4-.1 .28 .28 0 0 0 0-.3 .28 .28 0 0 0-.4 0h-.2zM260 198v2M261 191.5v6.5M263.2 195.2h.8v.2h-.3v1.1h.3v.1h-.8v-.1h.3v-1.1h-.3z"/>
<path d="M264.4 195.7l.3-.2 .3 .2v-.6h.2v1.5h-.2v-.1a.42 .42 0 0 1-.5 .1 .42 .42 0 0 1-.2-.5zM264.6 195.8a.23 .23 0 0 1 .4 0v.3a.33 .33 0 0 1-.2 .4 .48 .48 0 0 1-.2-.7zM265.9 195.6h.2v.3h-.2zM265.9 196.4h.2v.2h-.2zM268.1 195.4l.2-.2h.3h.2v.2a.43 .43 0 0 0-.5 0 .43 .43 0 0 0-.2 .5 .44 .44 0 0 1 .7-.1 .44 .44 0 0 1 .1 .6 .47 .47 0 0 1-.6 .3 .47 .47 0 0 1-.3-.5v-.5zM268.2 195.9a.3 .3 0 0 1 .5 .3 .3 .3 0 0 1-.5 .2v-.2zM269.9 195.2h.2l-.8 1.6h-.2zM270.5 195.4l.2-.2h.3h.2v.2a.43 .43 0 0 0-.5 0 .43 .43 0 0 0-.2 .5 .44 .44 0 0 1 .7-.1 .44 .44 0 0 1 .1 .6 .47 .47 0 0 1-.6 .3 .47 .47 0 0 1-.3-.5v-.5zM270.6 195.9a.3 .3 0 0 1 .5 .3 .3 .3 0 0 1-.5 .2v-.2z"/>
<circle cx="196.7" cy="195.9" r=".13"/>
<circle cx="203.9" cy="195.9" r=".13"/>
<circle cx="209" cy="193.1" r=".13"/>
<circle cx="213.8" cy="193.1" r=".13"/>
<circle cx="215" cy="193.4" r=".29"/>
<circle cx="215" cy="192.8" r=".25"/>
<circle cx="217.4" cy="193.1" r=".13"/>
<circle cx="219.5" cy="195.9" r=".13"/>
</g>
<g fill="none" stroke="#480000" stroke-width=".3">
<path d="M178.1 188.4h1.4v.2h-.6v1.7h-.2v-1.7h-.6zM179.9 188.8h.7v1.3h.4v.2h-1.2v-.2h.5v-1.1h-.4zM180.3 188.3h.3v.3h-.3zM181.8 188.4h.2v.4h.6v.2h-.6v1l.2 .1h.4v.2a.55 .55 0 0 1-.8-.5v-.8h-.4v-.2h.4zM183 188.3h.6l.1 1.6 .1 .2h.4v.2a.54 .54 0 0 1-.8-.5v-1.4h-.4zM184.8 189a.65 .65 0 0 1 .8-.1 .65 .65 0 0 1 .3 .7h-1.1a.56 .56 0 0 0 .4 .5 .56 .56 0 0 0 .6-.1v.2a.81 .81 0 0 1-1.1-.1 .81 .81 0 0 1 .1-1.1zM185 189.1a.38 .38 0 0 1 .4-.1 .38 .38 0 0 1 .2 .4h-.8zM186.7 188.9h.3v.4h-.3zM186.7 189.9h.3v.4h-.3zM263.1 192.4a.73 .73 0 0 1 .9 .2v.3l-.3 .3 .2 .1 .3 .5h-.2l-.3-.4-.2-.2h-.2v.6h-.2zM263.3 192.6h.2a.26 .26 0 0 1 .3 .2 .26 .26 0 0 1-.2 .3h-.3zM264.5 192.9a.49 .49 0 0 1 .6-.1 .49 .49 0 0 1 .2 .5h-.8a.42 .42 0 0 0 .3 .4 .42 .42 0 0 0 .4-.1v.2a.6 .6 0 0 1-.8-.1 .6 .6 0 0 1 .1-.8z"/>
<path d="M264.6 193l.2-.1a.27 .27 0 0 1 .3 .3h-.6zM265.5 192.8h.2l.3 .9 .3-.9h.2l-.4 1h-.2zM267.1 192.8h.2v.3h-.2zM267.1 193.6h.2v.2h-.2z"/>
</g>
<text font-size="2.7" fill="#480000" x="178" y="190.3">Title:</text>
<g font-size="2" fill="#480000">
<text x="178" y="183.7">Sheet: Front documentation</text>
<text x="178" y="186.5">File: working.kicad_pcb</text>
<text x="178" y="193.9">Size: A4</text>
<text x="178" y="196.6">KiCad E.D.A. 7.0.6-7.0.6~ubuntu22.04.1 + KiBot v1.6.3</text>
<text x="200" y="193.9">Date: 2023-08-03_17-21-22</text>
<text x="263" y="196.6">Id: 6/6</text>
<text x="263" y="193.9">Rev:</text>
</g>
<g font-size="1.7" fill="#480000">
<text x="35" y="11.7">1</text>
<text x="85" y="11.7">2</text>
<text x="135" y="11.7">3</text>
<text x="185" y="11.7">4</text>
<text x="235" y="11.7">5</text>
<text x="285" y="11.7">6</text>
<text x="10.5" y="35.7">A</text>
<text x="285.5" y="35.7">A</text>
<text x="10.5" y="85.6">B</text>
<text x="285.5" y="85.6">B</text>
<text x="10.5" y="135.7">C</text>
<text x="285.5" y="135.7">C</text>
<text x="10.5" y="185.6">D</text>
<text x="285.5" y="185.6">D</text>
<text x="35" y="199.7">1</text>
<text x="85" y="199.7">2</text>
<text x="135" y="199.7">3</text>
<text x="185" y="199.7">4</text>
<text x="235" y="199.7">5</text>
<text x="285" y="199.7">6</text>
</g>
<g font-size="1.3" fill="#848484">
<text x="142" y="101.3">0.01uF</text>
<text x="149.5" y="100.9" transform="rotate(-90 149.5 100.9)">1K</text>
<text x="151.3" y="100.2">1K</text>
<text x="140.5" y="105.6" transform="rotate(-90 140.5 105.6)">1M</text>
<text x="141.8" y="105.6" transform="rotate(-90 141.8 105.6)">1M</text>
<text x="155.7" y="104.5">0.1µF</text>
<text x="155.9" y="106">10uF</text>
<text x="138.1" y="111.6" transform="rotate(-90 138.1 111.6)">MAX4466EXK+T</text>
<text x="139.6" y="113.8" transform="rotate(-90 139.6 113.8)">FERRITE</text>
<text x="140.9" y="113.8" transform="rotate(-90 140.9 113.8)">FERRITE</text>
<text x="155.7" y="108">1K</text>
<text x="155.9" y="110.7">100pF</text>
<text x="147.3" y="118.8" transform="rotate(-90 147.3 118.8)">22K</text>
</g>
</svg>
